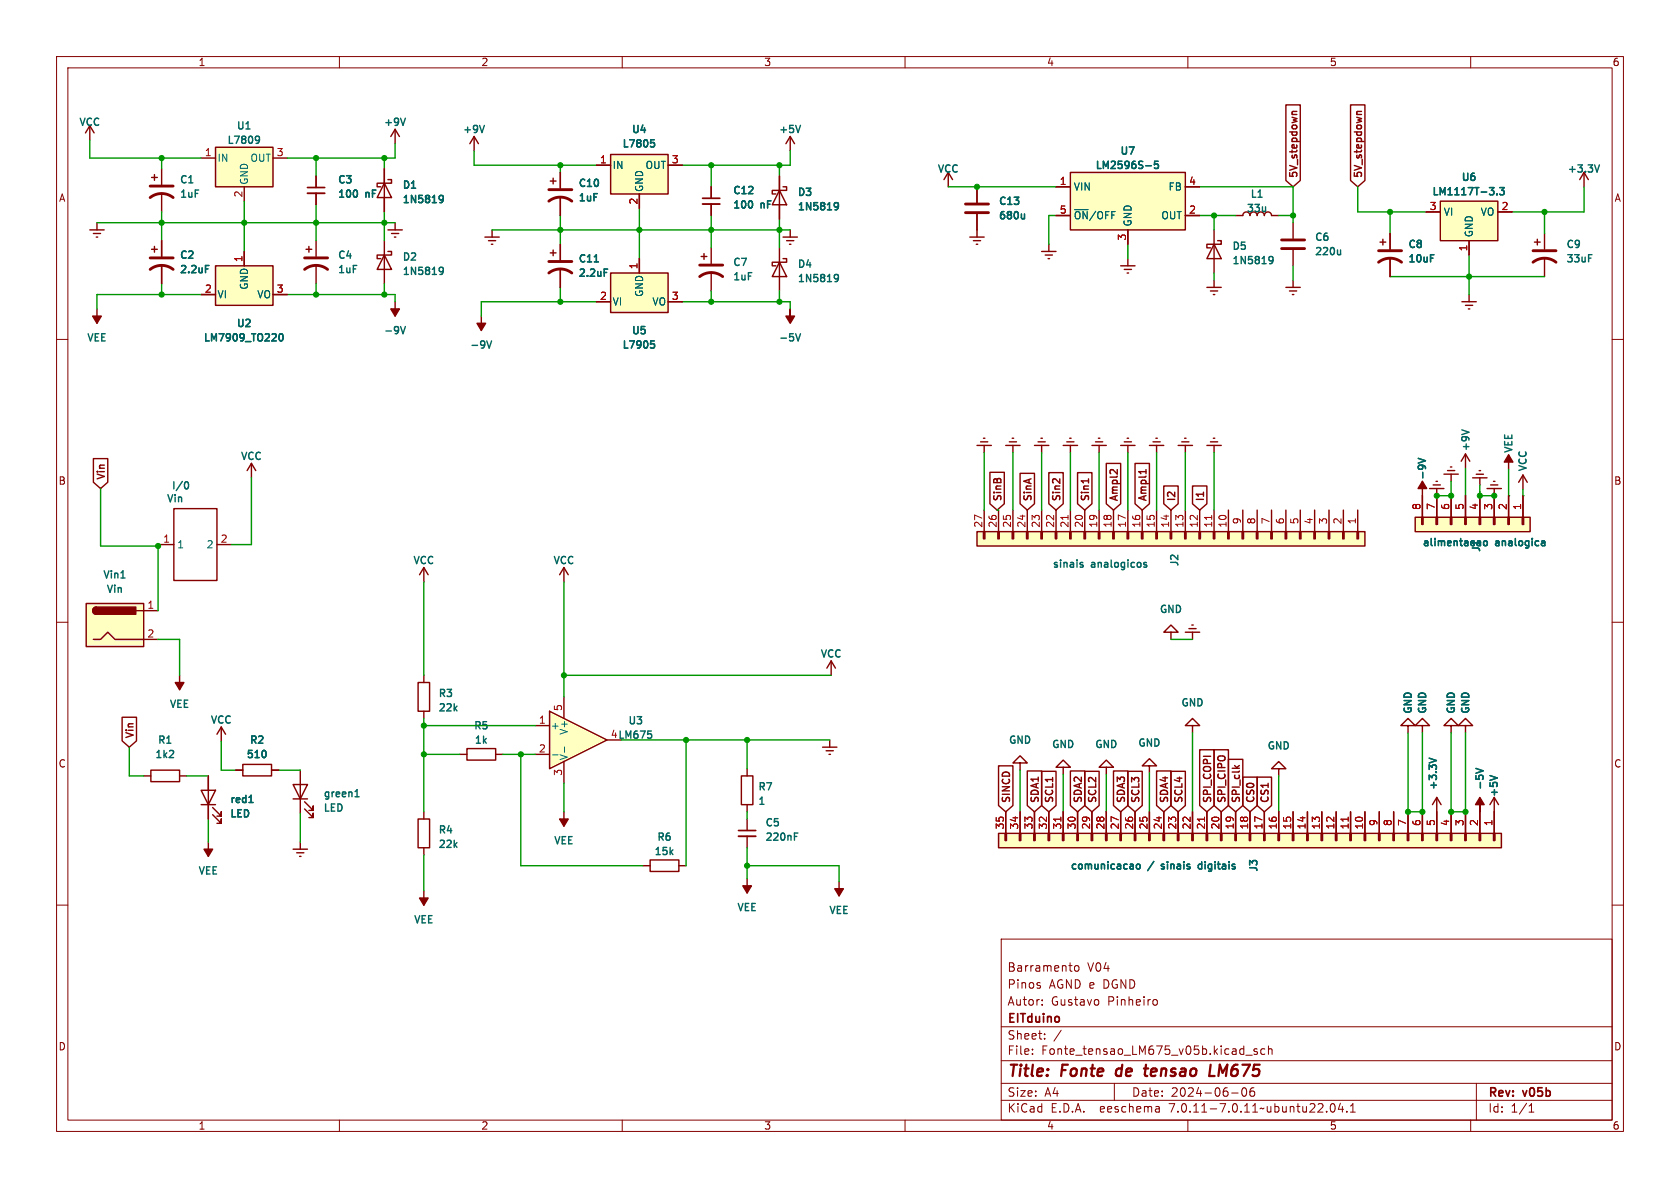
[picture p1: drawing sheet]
<svg xmlns="http://www.w3.org/2000/svg" width="297mm" height="210mm" viewBox="0 0 297 210" stroke-linecap="round" stroke-linejoin="round" font-family="sans-serif">
<g fill="none" stroke="#840000" stroke-width=".18">
<path d="M10 10h277v190h-277zM12 12h273v186h-273zM60 10v2M110 10v2M160 10v2M210 10v2M260 10v2M10 60h2M285 60h2M10 110h2M285 110h2M10 160h2"/>
<path d="M285 160h2M177 166h108v32h-108zM183.7 174.2l.3 .2-.3 .3M183.7 173.7l.2 .1M184.2 177.6v.1M184.2 176.8v.1M190 170.8l.2-.1 .5 .1v.6l-.1 .2-.4 .1-.2-.1zM194.2 176.8v.8M204.1 176.7l.4 .1 .1 .2-.1 .6-.4 .1M60 198v2M110 198v2M160 198v2"/>
<path d="M177 194.5h108M177 191.5h108M177 187.5h108M177 181.5h108M182.5 186.3v.1M182.5 185.5v.1M184.7 183.6v.1M184.7 182.8v.1M187.6 182.1l-1.3 2M197 191.5v3M204.9 195.7l.1 .9M205 196.5l-.2 .1"/>
<path d="M205 196h-.2M210 198v2M217.7 193.2h1.2M219.7 192.4l.2-.1a.81 .81 0 0 1 .6 .6 .81 .81 0 0 1-.3 .8l-.2 .1a.81 .81 0 0 1-.3-1.4zM220.2 186.5h1.2M221.7 192.3a.59 .59 0 0 0-.7 .6v.6l.1 .2 .4 .1 .2-.1 .1-.5-.1-.3h-.5l-.2 .3M222.2 185.5l-.3-.1-.2 .2v.2l.5 .2v.3h-.5M223.6 185.5l-.4-.1-.3 .3v.4l.1 .2h.6M224.2 185.5l.3-.1 .3 .1 .1 .9M224.2 184.9v1.5M234.5 196.5v.1M235.3 195.2l.2-.1a.81 .81 0 0 1 .6 .6 .81 .81 0 0 1-.3 .8l-.1 .1a.81 .81 0 0 1-.4-1.4z"/>
<path d="M237 195l-.4 1.1h.9M237.3 195.6v1M238.1 196.5v.1M238.7 196.6h.9M238.7 195.5l.5-.4v1.5M260 198v2M261 191.5v6.5M270.3 196.6h.9M270.3 195.5l.4-.4v1.5"/>
</g>
<path d="M197.4 189.1l-.1 .7 .3 .4M202.2 188.9h.8M202.5 190.1l.3 .1M202.6 188.2l-.2 1.7M213.8 190.2h.9M215.6 188.2l-.2 2" fill="none" stroke="#840000" stroke-width=".4"/>
<g fill="none" stroke="#840000" stroke-width=".25">
<path d="M15.9 22.2l-.8 1.3M15.9 22.2v2.6M15.9 22.2l.7 1.3M17.1 39.4v1.2M26.8 31.4h1M27.3 30.9v1M28.6 29.8v2.8M28.6 34.2v3.3M35.6 27.9h2.5M38.1 26h10.2v7h-10.2zM43.2 33v2.6M48.3 27.9h2.5"/>
<path d="M125.7 33v2.1M125.7 36.1v2M137.8 33.7l1.3 2.5h-2.6zM137.8 31.1v7.6M138.4 33h.7v.7h-2.6v.6h.7M139.7 24.1l-.8 1.3M139.7 24.1v2.6M139.7 24.1l.8 1.3M167.6 30.5l-.7 1.3M167.6 30.5v2.5M167.6 30.5l.8 1.3M172.7 33v2.8"/>
<path d="M172.7 37.8v4.1M186.7 38.1h2.5M186.7 33h2.5M189.2 30.5h20.3v10.1h-20.3zM209.5 38.1h2.6M209.5 33h2.6M218.4 38.1h1.3M223.5 38.1a.64 .64 0 0 1 .7-.6 .64 .64 0 0 1 .6 .6h1.3M228.6 39.4v2.8M252.1 37.5h2.5M254.6 35.6h10.2v6.9h-10.2zM264.8 37.5h2.5"/>
<path d="M280 30.5l-.7 1.3M280 30.5v2.5M280 30.5l.8 1.3M15.9 40.6h2.5M16.5 41.3h1.3M17 41.9h.3M17.1 54.6v2.6M26.8 44.1h1M27.3 43.6v1M28.6 42.5v2.8M28.6 46.9v3.3M35.6 52.1h2.5"/>
<path d="M38.1 47h10.2v7h-10.2zM43.2 44.5v2.5M48.3 52.1h2.5M85.1 55.9v2.5M85.7 41.9h2.6M86.4 42.5h1.2M86.9 43.2h.2M87 40.6v1.3M97.3 44.7h1M97.8 44.2v1M99.1 43.2v2.8M99.1 47.5v3.3"/>
<path d="M105.4 53.3h2.5M107.9 48.3h10.2v6.9h-10.2zM113 45.7v2.6M118.1 53.3h2.5M124 45.3h1M124.5 44.8v1M125.7 43.8v2.8M125.7 48.1v3.3M137.8 46.4l1.3 2.5h-2.6zM137.8 43.8v7.6M138.4 45.7h.7v.7h-2.6v.6h.7M138.4 41.9h2.6"/>
<path d="M139.1 42.5h1.2M139.6 43.2h.2M139.7 40.6v1.3M171.4 41.9h2.6M172.1 42.5h1.3M172.6 43.2h.2M184.1 44.5h2.6M184.8 45.1h1.3M185.3 45.7h.2M185.4 43.2v1.3M198.1 47h2.6M198.8 47.6h1.2"/>
<path d="M199.3 48.3h.2M199.4 40.6v2.6M199.4 45.7v1.3M213.4 50.8h2.5M214 51.4h1.3M214.5 52.1h.3M214.6 43.2l1.3 2.5h-2.5zM214.6 40.6v7.7M214.6 49.5v1.3M215.3 42.5h.6v.7h-2.5v.6h.6M227.3 50.8h2.6M228 51.4h1.2"/>
<path d="M228.5 52.1h.2M228.6 44.2v2.8M228.6 49.5v1.3M244 42.8h1M244.5 42.3v1M245.7 41.3v2.8M245.7 45.6v3.3M259.7 42.5v2.6M271.3 42.8h1M271.8 42.3v1M273 41.3v2.8M273 45.6v3.3"/>
<path d="M172.7 78.7h2.6M173.4 78.1h1.2M173.9 77.5h.2M174 78.7v1.3M177.8 78.7h2.5M178.4 78.1h1.3M178.9 77.5h.3M179.1 78.7v1.3M182.9 78.7h2.5M183.5 78.1h1.3M184 77.5h.3M184.1 78.7v1.3"/>
<path d="M188 78.7h2.5M188.6 78.1h1.3M189.1 77.5h.3M189.2 78.7v1.3M193 78.7h2.6M193.7 78.1h1.2M194.2 77.5h.2M194.3 78.7v1.3M198.1 78.7h2.6M198.8 78.1h1.2M199.3 77.5h.2M199.4 78.7v1.3"/>
<path d="M172.7 94h68.6v2.5h-68.6zM173.9 94h.2v1.3h-.2zM174 90.2v3.8M176.4 94h.3v1.3h-.3zM176.5 90.2v3.8M178.9 94h.3v1.3h-.3zM179.1 90.2v3.8M181.5 94h.2v1.3h-.2zM181.6 90.2v3.8M184 94h.3v1.3h-.3zM184.1 90.2v3.8M186.6 94h.2v1.3h-.2z"/>
<path d="M186.7 90.2v3.8M189.1 94h.3v1.3h-.3zM189.2 90.2v3.8M191.6 94h.3v1.3h-.3zM191.8 90.2v3.8M194.2 94h.2v1.3h-.2zM194.3 90.2v3.8M196.7 94h.3v1.3h-.3zM196.8 90.2v3.8M199.3 94h.2v1.3h-.2zM199.4 90.2v3.8M201.8 94h.3v1.3h-.3z"/>
<path d="M201.9 90.2v3.8M204.3 94h.3v1.3h-.3zM204.5 90.2v3.8M206.9 94h.2v1.3h-.2zM207 90.2v3.8M209.4 94h.3v1.3h-.3zM209.5 90.2v3.8M212 94h.2v1.3h-.2zM212.1 90.2v3.8M214.5 94h.3v1.3h-.3zM214.6 90.2v3.8M217 94h.3v1.3h-.3z"/>
<path d="M217.2 90.2v3.8M219.6 94h.2v1.3h-.2zM219.7 90.2v3.8M222.1 94h.3v1.3h-.3zM222.2 90.2v3.8M224.7 94h.2v1.3h-.2zM224.8 90.2v3.8M227.2 94h.3v1.3h-.3zM227.3 90.2v3.8M229.7 94h.3v1.3h-.3zM229.9 90.2v3.8M232.3 94h.2v1.3h-.2z"/>
<path d="M232.4 90.2v3.8M234.8 94h.3v1.3h-.3zM234.9 90.2v3.8M237.4 94h.2v1.3h-.2zM237.5 90.2v3.8M239.9 94h.3v1.3h-.3zM240 90.2v3.8M250.2 91.4h20.3v2.6h-20.3zM251.3 91.4h.3v1.3h-.3zM251.5 85.1v6.3M252.7 86.4h2.6M253.4 85.7h1.2"/>
<path d="M253.9 91.4h.2v1.3h-.2zM253.9 85.1h.2M254 86.4v5M255.3 83.8h2.5M255.9 83.2h1.3M256.4 91.4h.3v1.3h-.3zM256.4 82.6h.3M256.5 83.8v1.3M256.5 87.6v3.8M259 91.4h.2v1.3h-.2zM259.1 80.3v2.5M259.1 87.6v3.8"/>
<path d="M259.1 80.3l-.8 1.2M259.1 80.3l.7 1.2M260.3 84.5h2.6M261 83.8h1.3M261.5 83.2h.2M261.5 91.4h.2v1.3h-.2zM261.6 84.5v1.2M261.6 87.6v3.8M262.9 86.4h2.5M263.5 85.7h1.3M264 91.4h.3v1.3h-.3zM264 85.1h.3"/>
<path d="M264.2 86.4v5M266.6 91.4h.2v1.3h-.2zM266.7 80.4v2.5M266.7 87.6v3.8M269.1 91.4h.3v1.3h-.3zM269.2 84l-.7 1.3M269.2 84v2.5M269.2 87.6v3.8M269.2 84l.8 1.3M74.9 100.3v2.6M74.9 119.4v1.3M74.9 100.3l-.7 1.3"/>
<path d="M74.9 100.3l.8 1.3M99.7 100.3l-.8 1.3M99.7 100.3v2.6M99.7 100.3l.8 1.3M146.9 116.8l-.7 1.3M146.9 116.8v2.6M146.9 116.8l.8 1.3M207 111.8h1.3l-1.3-1.3-1.3 1.3h1.3v1.2M209.5 111.8h2.6M210.2 111.1h1.3M210.7 110.5h.2M210.8 111.8v1.2"/>
<path d="M73.9 120.7h2v5h-2zM74.9 125.7v1.3M81.3 133.4h1.2M82.5 132.3h5.1v2.1h-5.1zM87.6 133.4h1.3M131.1 137.2h2v5h-2zM132.1 135.9v1.3M145.4 132.1h2.6M146 132.7h1.3M146.6 133.4h.2M146.7 130.8v1.3M73.9 144.8h2v5.1h-2z"/>
<path d="M74.9 143.5v1.3M74.9 149.9v1.2M74.9 157.5v2.5M113.7 153h1.2M114.9 152h5.1v2.1h-5.1zM120 153h1.3M132.1 142.2v1.3M132.1 144.8v2M132.1 147.8v2.1M132.1 155.3v2.6M148.3 155.8v2.6"/>
</g>
<g fill="#840000" stroke="#840000" stroke-width=".25">
<path d="M74.2 158.8h1.5l-.8 1.2z"/>
<path d="M147.6 157.1h1.5l-.8 1.3z"/>
<path d="M131.3 156.6h1.5l-.7 1.3z"/>
<path d="M139.7 54.6v1.3h.8l-.8 1.3-.8-1.3h.8z"/>
<path d="M84.3 57.2h1.6l-.8 1.2z"/>
<path d="M251.5 85.1l.7 1.3h-1.5z"/>
<path d="M266.7 80.4l.8 1.3h-1.6z"/>
<path d="M16.4 55.9h1.5l-.8 1.3z"/>
</g>
<g fill="#ffffc2" stroke="#ffffc2" stroke-width=".18">
<path d="M172.7 94h68.6v2.5h-68.6z"/>
<path d="M107.9 48.3h10.2v6.9h-10.2z"/>
<path d="M189.2 30.5h20.3v10.1h-20.3z"/>
<path d="M250.2 91.4h20.3v2.6h-20.3z"/>
<path d="M38.1 47h10.2v7h-10.2z"/>
<path d="M38.1 26h10.2v7h-10.2z"/>
<path d="M254.6 35.6h10.2v6.9h-10.2z"/>
</g>
<path d="M188.8 91.1v.7M214.2 91.1v.7" fill="none" stroke="#a90000" stroke-width=".18"/>
<g fill="none" stroke="#006464" stroke-width=".25">
<path d="M43.5 22.8h.7M45.4 24.1l.4 .1a.84 .84 0 0 1-.3 1.1h-.2M45.9 24.6l-.3 .3h-.2M132.9 35.6l.1 .4-.1 .7M141.5 22.2l-.4 1.2M147.6 35.9l.1-.1 .5 .1a.84 .84 0 0 1-.3 1.2h-.3M148.2 36.4l-.2 .2-.4-.1M181.1 37.8v.9M181.1 38.6l-.3 .1M202.6 29.3h.9M204.7 28.5h-.6v.6l.2-.1 .4 .1 .1 .1-.1 .5-.1 .1-.5-.1M222.4 34.9h.7"/>
<path d="M223.7 36.6v.8M223.7 37.3l-.1 .1M264.6 34.3v.1M265.1 33.2h.8l-.4 .4 .4 .2v.5l-.2 .1-.6-.1M281.9 29.1l.4 1.3 .5-1.3M36.3 47.5h.5M36.3 46.9h.6M49.5 59.1l.1-.1a.68 .68 0 0 1 .5 .6 .68 .68 0 0 1-.5 .7 .84 .84 0 0 1-.1-1.2zM105.1 46.3h.7M106.8 48.2h.4M106.8 47.6h.6M140.7 59l.4 1.3 .4-1.3"/>
<path d="M147.6 48.6l.1-.1 .5 .1a.84 .84 0 0 1-.3 1.2h-.3M148.2 49.1l-.2 .2-.4-.1M224.4 45.5l.2-.2 .4 .2a.84 .84 0 0 1-.3 1.1h-.3M225.1 45.9l-.3 .2-.4-.1M237 44.2v.8M237 44.9l-.4 .1M252.9 45h.6M280.8 45h.6M86.1 60.3l.4 1.2 .4-1.2M115.1 60.3h.6M115.2 60.7h.3l.2 .3v.4l-.5 .1M258.4 76l1.3 .4"/>
<path d="M190.9 99.7l.6 .3-.2 .3-.4-.1M191.4 99.5l-.3-.1-.2 .2M202.7 99.5l-.3-.1-.2 .2 .1 .2 .4 .1v.3h-.5M250.7 81l1.3 .4-1.3 .5M261.3 95.6h.2M261.5 95.6l.2 .1M261.6 95.6v.7M262.4 95.7l.3-.1 .2 .3v.4l-.4 .2M272.5 96.3l.2 .2 .4-.1M272.6 95.7h.4l.1 .8M273.1 95.9l-.4 .1-.2 .2M140.4 147.9h.5"/>
<path d="M140.4 147.3h.7"/>
</g>
<path d="M124.2 36.1h3.1M130.6 147.8h3" fill="none" stroke="#840000" stroke-width=".33"/>
<path d="M124.2 35.1h3.1M130.6 146.8h3" fill="none" stroke="#840000" stroke-width=".3"/>
<g fill="none" stroke="#840000" stroke-width=".51">
<path d="M26.5 34.9a3.3 3.3 0 0 1 4.1 0M26.5 32.9h4.1M170.7 37.6h4.1M170.7 36.1h4.1M26.5 47.6a3.3 3.3 0 0 1 4.1 0M26.5 45.6h4.1M97 48.3a3.3 3.3 0 0 1 4.1 0M97 46.2h4.1M123.7 48.9a3.3 3.3 0 0 1 4.1 0M123.7 46.9h4.1M226.6 43.9h4M226.6 42.4h4"/>
<path d="M243.7 46.4a3.3 3.3 0 0 1 4.1 0M243.7 44.3h4.1M271 46.4a3.3 3.3 0 0 1 4.1 0M271 44.3h4.1"/>
</g>
<path d="M97.2 125.7l10.1 5.1-10.1 5.1z" fill="#ffffc2"/>
<g fill="none" stroke="#840000" stroke-width=".25">
<path d="M227.3 18.5h2.6v13.4l-1.3 1.1-1.3-1.1zM229.3 19.7l-.8 .1-.1 .3 .1 .1M238.8 18.5h2.5v13.4l-1.3 1.1-1.2-1.1zM240.7 19.7l-.8 .1-.1 .3 .2 .1M55.9 31.1v2M55.9 34.2v2M67.9 32.4l1.3 2.5h-2.5zM67.9 29.8v7.7M68.6 31.8h.6v.6h-2.5v.6h.6M69.8 22.9v2.5M69.8 39.4v1.2M69.8 22.9l-.7 1.2"/>
<path d="M69.8 22.9l.8 1.2M83.8 24.1l-.7 1.3M83.8 24.1v2.6M83.8 24.1l.8 1.3M97.3 32h1M97.8 31.5v1M99.1 30.5v2.8M99.1 34.8v3.3M105.4 29.2h2.5M107.9 27.3h10.2v7h-10.2zM113 34.3v2.5M118.1 29.2h2.5"/>
<path d="M125.7 33v2.1M125.7 36.1v2M137.8 31.1v2.6M137.8 36.2v2.5M172.7 33v2.8M172.7 37.8v2.8M186.7 33h2.5M186.7 38.1h2.5M209.5 33h2.6M209.5 38.1h2.6M228.4 20.2h.9M239.8 20.2h.9"/>
<path d="M252.1 37.5h2.5M264.8 37.5h2.5M28.6 42.5v2.8M28.6 46.9v3.3M35.6 52.1h2.5M43.2 44.5v2.5M48.3 52.1h2.5M54.1 44.1h1M54.6 43.6v1M55.9 42.5v2.8M55.9 46.9v3.3M67.9 45.1l1.3 2.5h-2.5z"/>
<path d="M67.9 42.5v7.7M68.6 44.5h.6v.6h-2.5v.6h.6M68.6 40.6h2.5M69.2 41.3h1.3M69.7 41.9h.3M69.8 53.3v2.6M99.1 43.2v2.8M99.1 47.5v3.3M105.4 53.3h2.5M113 45.7v2.6M118.1 53.3h2.5M199.4 40.6v2.6"/>
<path d="M245.7 41.3v2.8M245.7 45.6v3.3M258.4 53.3h2.6M259.1 54h1.2M259.6 54.6h.2M259.7 42.5v2.6M259.7 52.1v1.2M203.2 78.7h2.5M203.8 78.1h1.3M204.3 77.5h.3M204.5 78.7v1.3M208.3 78.7h2.5"/>
<path d="M208.9 78.1h1.3M209.4 77.5h.3M209.5 78.7v1.3M213.4 78.7h2.5M214 78.1h1.3M214.5 77.5h.3M214.6 78.7v1.3M16.5 81.1h2.6v4.1l-1.3 1.2-1.3-1.2zM28.2 96.3h2.5M30.7 89.9h7.7v12.7h-7.7zM38.4 96.3h2.5M44.4 81.9l-.7 1.3"/>
<path d="M44.4 81.9v2.6M44.4 81.9l.8 1.3M175 83.5h2.5v5.6l-1.2 1.1-1.3-1.1zM180.3 83.7h2.6v5.4l-1.3 1.1-1.3-1.1zM185.4 83.6h2.6v5.5l-1.3 1.1-1.3-1.1zM186.2 84.7h.4M187.4 84.6v.8M190.5 83.6h2.5v5.5l-1.2 1.1-1.3-1.1zM192.4 84.6v.8M195.6 81.9h2.5v7.2l-1.3 1.1-1.2-1.1zM197.5 83v.8l-.7-.7-.3-.1-.3 .3M200.7 81.9h2.5v7.2l-1.3 1.1-1.2-1.1z"/>
<path d="M202.6 83v.7M202.6 83.4h-1.3l.2 .1M205.7 85.9h2.6v3.2l-1.3 1.1-1.3-1.1zM210.8 85.9h2.6v3.2l-1.3 1.1-1.3-1.1zM251.5 87.6v3.8M254 87.6v3.8M256.5 87.6v3.8M259.1 87.6v3.8M261.6 87.6v3.8M264.2 87.6v3.8M266.7 87.6v3.8M269.2 87.6v3.8"/>
<path d="M15.2 106.7h10.2v7.6h-10.2zM16.5 113h1.3l1.2-1.2 1.3 1.2h7.6M17 107.3a.64 .64 0 0 0-.6 .7 .64 .64 0 0 0 .6 .6M24.1 108h3.8M31.7 119.4v2.5M21.6 126.8h2.5v4.2l-1.2 1.1-1.3-1.1zM25.4 137.2h1.3M26.7 136.1h5v2.1h-5zM31.7 137.2h1.3M35.6 139.7h2.5l-1.3 2.5zM36.8 137.2v7.6M39.1 128.5l-.7 1.3"/>
<path d="M39.1 128.5v2.6M39.1 128.5l.8 1.3M41.7 136.1h1.2M42.9 135.1h5.1v2.1h-5.1zM48 136.1h1.3M51.8 138.7h2.6l-1.3 2.5zM53.1 136.1v7.7M94.6 128.3h2.6M94.6 133.4h2.6M97.2 125.7l10.1 5.1-10.1 5.1zM99.7 123.2v3.8M99.7 134.6v3.8"/>
<path d="M176.5 135.4h2.6v7l-1.3 1.1-1.3-1.1zM180.3 134.9h1.3l-1.3-1.3-1.2 1.3h1.2v1.2M181.6 136.3h2.6v6.1l-1.3 1.1-1.3-1.1zM184.1 136.3h2.6v6.1l-1.3 1.1-1.3-1.1zM188 135.6h1.2l-1.2-1.2-1.3 1.2h1.3v1.3M189.2 136.3h2.6v6.1l-1.3 1.1-1.3-1.1zM191.8 136.3h2.5v6.1l-1.3 1.1-1.2-1.1zM195.6 135.6h1.2l-1.2-1.2-1.3 1.2h1.3v1.3M196.8 136.3h2.6v6.1l-1.3 1.1-1.3-1.1zM199.4 136.3h2.5v6.1l-1.2 1.1-1.3-1.1zM203.2 135.4h1.3l-1.3-1.3-1.3 1.3h1.3v1.3M204.5 136.3h2.5v6.1l-1.3 1.1-1.2-1.1z"/>
<path d="M207 136.3h2.6v6.1l-1.3 1.1-1.3-1.1zM210.8 128.3h1.3l-1.3-1.3-1.3 1.3h1.3v1.2M212.1 132.5h2.5v9.9l-1.2 1.1-1.3-1.1zM214.6 132.5h2.6v9.9l-1.3 1.1-1.3-1.1zM217.2 134.2h2.5v8.2l-1.3 1.1-1.2-1.1zM218.3 135.3l.4 .5M219.1 135.3l-.5 .4M219.7 137.4h2.6v5l-1.3 1.1-1.3-1.1zM222.2 137.4h2.6v5l-1.3 1.1-1.3-1.1zM226.1 135.9h1.2l-1.2-1.3-1.3 1.3h1.3v1.3M248.9 128.3h1.3l-1.3-1.3-1.3 1.3h1.3v1.2M251.5 128.3h1.2l-1.2-1.3-1.3 1.3h1.3v1.2"/>
<path d="M256.5 128.3h1.3l-1.3-1.3-1.2 1.3h1.2v1.2M259.1 128.3h1.2l-1.2-1.3-1.3 1.3h1.3v1.2M35.6 142.2h2.5M36.8 148.8v2.6M37.6 144l1.5 1.5v-.7v.7h-.7M37.6 142.7l1.5 1.6v-.8v.8h-.7M51.8 141.2h2.6M51.8 150.1h2.6M52.5 150.7h1.2M53 151.4h.2M53.1 148.8v1.3M53.8 143l1.6 1.5v-.7v.7h-.8"/>
<path d="M53.8 141.7l1.6 1.6v-.8v.8h-.8M99.7 143.5v2.6M176.5 147.3h88.9v2.6h-88.9zM177.7 147.3h.2v1.3h-.2zM177.8 143.5v3.8M180.2 147.3h.3v1.3h-.3zM180.3 143.5v3.8M182.8 147.3h.2v1.3h-.2zM182.9 143.5v3.8M185.3 147.3h.2v1.3h-.2zM185.4 143.5v3.8M187.8 147.3h.3v1.3h-.3z"/>
<path d="M188 143.5v3.8M190.4 147.3h.2v1.3h-.2zM190.5 143.5v3.8M192.9 147.3h.3v1.3h-.3zM193 143.5v3.8M195.5 147.3h.2v1.3h-.2zM195.6 143.5v3.8M198 147.3h.2v1.3h-.2zM198.1 143.5v3.8M200.5 147.3h.3v1.3h-.3zM200.7 143.5v3.8M203.1 147.3h.2v1.3h-.2z"/>
<path d="M203.2 143.5v3.8M205.6 147.3h.3v1.3h-.3zM205.7 143.5v3.8M208.2 147.3h.2v1.3h-.2zM208.3 143.5v3.8M210.7 147.3h.2v1.3h-.2zM210.8 143.5v3.8M213.2 147.3h.3v1.3h-.3zM213.4 143.5v3.8M215.8 147.3h.2v1.3h-.2zM215.9 143.5v3.8M218.3 147.3h.3v1.3h-.3z"/>
<path d="M218.4 143.5v3.8M220.9 147.3h.2v1.3h-.2zM221 143.5v3.8M223.4 147.3h.2v1.3h-.2zM223.5 143.5v3.8M225.9 147.3h.3v1.3h-.3zM226.1 143.5v3.8M228.5 147.3h.2v1.3h-.2zM228.6 143.5v3.8M231 147.3h.3v1.3h-.3zM231.1 143.5v3.8M233.6 147.3h.2v1.3h-.2z"/>
<path d="M233.7 143.5v3.8M236.1 147.3h.2v1.3h-.2zM236.2 143.5v3.8M238.6 147.3h.3v1.3h-.3zM238.8 143.5v3.8M241.2 147.3h.2v1.3h-.2zM241.3 143.5v3.8M243.7 147.3h.3v1.3h-.3zM243.8 143.5v3.8M246.3 147.3h.2v1.3h-.2zM246.4 143.5v3.8M248.8 147.3h.2v1.3h-.2z"/>
<path d="M248.9 143.5v3.8M251.3 147.3h.3v1.3h-.3zM251.5 143.5v3.8M253.9 147.3h.2v1.3h-.2zM254 141l-.8 1.2M254 141v6.3M254 141l.8 1.2M256.4 147.3h.3v1.3h-.3zM256.5 143.5v3.8M259 147.3h.2v1.3h-.2zM259.1 143.5v3.8M261.5 147.3h.2v1.3h-.2z"/>
<path d="M261.6 143.5v3.8M264 147.3h.3v1.3h-.3zM264.2 141v6.3M264.2 141l-.8 1.2M264.2 141l.7 1.2"/>
</g>
<path d="M97.7 133.4h1M99.8 132v1" fill="none" stroke="#006464" stroke-width=".18"/>
<g fill="none" stroke="#006464" stroke-width=".25">
<path d="M63 33.7l.2 .4-.2 .7M71.7 20.9l-.5 1.3M77.7 34.7l.2-.2 .4 .2a.84 .84 0 0 1-.3 1.1h-.2M78.4 35.1l-.3 .2-.4-.1M85.6 22.2l-.4 1.2M115.1 24.7h.6M115.2 25.2h.3l.2 .2v.5l-.5 .1M132.9 35.6l.1 .4-.1 .7M147.6 35.9l.1-.1 .5 .1a.84 .84 0 0 1-.3 1.2h-.3M148.2 36.4l-.2 .2-.4-.1M181.1 37.8v.9M181.1 38.6l-.3 .1"/>
<path d="M202.6 29.3h.9M204.7 28.5h-.6v.6l.2-.1 .4 .1 .1 .1-.1 .5-.1 .1-.5-.1M264.6 34.3v.1M265.1 33.2h.8l-.4 .4 .4 .2v.5l-.2 .1-.6-.1M36.3 47.5h.5M36.3 46.9h.6M49.5 59.1l.1-.1a.68 .68 0 0 1 .5 .6 .68 .68 0 0 1-.5 .7 .84 .84 0 0 1-.1-1.2zM70.8 57.7l.4 1.3 .5-1.3M77.7 47.4l.2-.2 .4 .2a.84 .84 0 0 1-.3 1.1h-.2M78.4 47.8l-.3 .2-.4-.1M105.1 46.3h.7M106.8 48.2h.4"/>
<path d="M106.8 47.6h.6M252.9 45h.6M115.1 60.3h.6M115.2 60.7h.3l.2 .3v.4l-.5 .1M32.7 85.4l.2-.2a.68 .68 0 0 1 .5 .6 .68 .68 0 0 1-.5 .6l-.2-.2M250.7 81l1.3 .4-1.3 .5M261.3 95.6h.2M261.5 95.6l.2 .1M261.6 95.6v.7M262.4 95.7l.3-.1 .2 .3v.4l-.4 .2M272.5 96.3l.2 .2 .4-.1M272.6 95.7h.4l.1 .8"/>
<path d="M273.1 95.9l-.4 .1-.2 .2M21.4 102.2h.7M30.6 132.7l.1 .2-.1 .3-.7 .7h.8M46.9 132.7l.1 .4-.1 .8M62.8 139.9l.3-.3v1.2M114.5 129.2h.6M115 129.7l.2 .3v.3l-.2 .2M252.7 134l1.2 .4-1.2 .5M260.9 135.8l1.3 .5-1.3 .4M263.4 137.1l1.3 .4M44 141.9h.7M44.3 140.8l.1-.2v1.3"/>
<path d="M62.8 140.8h.7M199.9 152.8h.3l.1 .1v.7M200.3 153.5l-.4 .1M200.3 153.1h-.4M201 152.8h.3l.3 .2v.4l-.3 .2-.3-.1-.1-.1zM212.3 152.8h-.3l-.2 .2 .1 .5 .4 .1"/>
</g>
<g fill="#840000" stroke="#840000" stroke-width=".25">
<path d="M98.9 144.8h1.6l-.8 1.3z"/>
<path d="M36.1 150.1h1.5l-.8 1.3z"/>
<path d="M16.6 107.5l.4-.2v1.3a.63 .63 0 0 1-.6-.4 .63 .63 0 0 1 .2-.7z"/>
<path d="M17 107.3h7v1.3h-7z"/>
<path d="M31 120.7h1.5l-.8 1.2z"/>
<path d="M69.1 54.6h1.5l-.8 1.3z"/>
<path d="M261.6 141l.8 1.2h-.8v1.3v-1.3h-.7z"/>
</g>
<path d="M97 35.6a3.3 3.3 0 0 1 4.1 0M97 33.5h4.1M53.8 47.6a3.3 3.3 0 0 1 4.1 0M53.8 45.6h4.1" fill="none" stroke="#840000" stroke-width=".51"/>
<path d="M54.4 34.2h3" fill="none" stroke="#840000" stroke-width=".33"/>
<path d="M54.4 33.1h3" fill="none" stroke="#840000" stroke-width=".3"/>
<g fill="#ffffc2" stroke="#ffffc2" stroke-width=".18">
<path d="M176.5 147.3h88.9v2.6h-88.9z"/>
<path d="M15.2 106.7h10.2v7.6h-10.2z"/>
<path d="M107.9 27.3h10.2v7h-10.2z"/>
</g>
<path d="M187.5 144.4v.8M212.9 144.4v.8M238.3 144.4v.8" fill="none" stroke="#a90000" stroke-width=".18"/>
<g fill="none" stroke="#009600" stroke-width=".25">
<path d="M15.9 24.8v3.1h19.7M17.1 39.4h52.7M28.6 27.9v1.9M28.6 37.5v5M43.2 35.6v8.9M55.9 27.9v3.2M55.9 36.2v6.3M67.9 27.9v1.9M67.9 37.5v5M69.8 25.4v2.5h-19M83.8 26.7v2.5h21.6M99.1 29.2v1.3"/>
<path d="M99.1 38.1v5.1M113 36.8v8.9M125.7 29.2v3.8M125.7 38.1v5.7M137.8 29.2v1.9M137.8 38.7v5.1M139.7 26.7v2.5h-19.1M167.6 33h19.1M186.7 38.1h-1.3v5.1M212.1 33h16.5v6.4M212.1 38.1h6.3M214.6 38.1v2.5"/>
<path d="M226.1 38.1h2.5M240 33v4.5h12.1M245.7 37.5v3.8M273 37.5v3.8M280 33v4.5h-12.7M28.6 50.2v1.9M35.6 52.1h-18.5v2.5M50.8 52.1h19v1.2M55.9 50.2v1.9M67.9 50.2v1.9M87 40.6h52.7M99.1 50.8v2.5"/>
<path d="M105.4 53.3h-20.3v2.6M120.6 53.3h19.1v1.3M125.7 51.4v1.9M137.8 51.4v1.9M199.4 43.2v2.5M214.6 48.3v1.2M228.6 47v2.5M245.7 48.9h27.3M259.7 45.1v7M17.8 86.4v10.1h10.1M28.2 96.3h-.3v11.7M44.4 84.5v11.8h-3.5"/>
<path d="M174 80v10.2M176.3 90.2h.2M179.1 80v10.2M184.1 80v10.2M189.2 80v10.2M194.3 80v10.2M199.4 80v10.2M204.5 80v10.2M209.5 80v10.2M214.6 80v10.2M256.5 85.1v2.5h-2.5M259.1 82.8v4.8"/>
<path d="M261.6 85.7v1.9h2.6M261.6 87h.1M266.7 87.6h.1M266.7 82.9v4.7M269.2 87.6h.1M269.2 86.5v1.1M27.9 113h3.8v6.4M74.9 102.9v16.5M99.7 102.9v20.3M99.7 119.4h47.2M207 113h3.8M22.9 132.1v5.1h2.5"/>
<path d="M33 137.2h3.8M39.1 131.1v5h2.6M49.3 136.1h3.8M74.9 127v16.5M74.9 128.3h19.7M74.9 133.4h6.4M88.9 133.4h5.7M92.1 133.4v19.6h21.6M99.7 138.4v5.1M109.9 130.8h36.8M121.3 130.8v22.2M132.1 130.8v5.1"/>
<path d="M180.3 136.1v7.4M188 136.9v6.6M195.6 136.9v6.6M203.2 136.7v6.8M210.8 129.5v14M226.1 137.2v6.3M248.9 129.5v14h2.6v-14M256.5 129.5v14h2.6v-14M36.8 144.8v4M53.1 143.8v5M74.9 151.1v6.4M132.1 153h16.2v2.8"/>
<path d="M132.1 143.5v1.3M132.1 149.9v5.4"/>
</g>
<g fill="#009600" stroke="#009600" stroke-width=".18">
<circle cx="27.9" cy="96.5" r=".46"/>
<circle cx="67.9" cy="27.9" r=".46"/>
<circle cx="55.9" cy="52.1" r=".46"/>
<circle cx="55.9" cy="27.9" r=".46"/>
<circle cx="67.9" cy="39.4" r=".46"/>
<circle cx="67.9" cy="52.1" r=".46"/>
<circle cx="99.1" cy="29.2" r=".46"/>
<circle cx="99.1" cy="40.6" r=".46"/>
<circle cx="125.7" cy="29.2" r=".46"/>
<circle cx="113" cy="40.6" r=".46"/>
<circle cx="125.7" cy="53.3" r=".46"/>
<circle cx="99.1" cy="53.3" r=".46"/>
<circle cx="125.7" cy="40.6" r=".46"/>
<circle cx="137.8" cy="29.2" r=".46"/>
<circle cx="74.9" cy="133.4" r=".46"/>
<circle cx="132.1" cy="153" r=".46"/>
<circle cx="74.9" cy="128.3" r=".46"/>
<circle cx="99.7" cy="119.4" r=".46"/>
<circle cx="132.1" cy="130.8" r=".46"/>
<circle cx="121.3" cy="130.8" r=".46"/>
<circle cx="92.1" cy="133.4" r=".46"/>
<circle cx="43.2" cy="39.4" r=".46"/>
<circle cx="55.9" cy="39.4" r=".46"/>
<circle cx="28.6" cy="39.4" r=".46"/>
<circle cx="28.6" cy="52.1" r=".46"/>
<circle cx="28.6" cy="27.9" r=".46"/>
<circle cx="137.8" cy="40.6" r=".46"/>
<circle cx="137.8" cy="53.3" r=".46"/>
<circle cx="172.7" cy="33" r=".46"/>
<circle cx="254" cy="87.6" r=".46"/>
<circle cx="261.6" cy="87.6" r=".46"/>
<circle cx="264.2" cy="87.6" r=".46"/>
<circle cx="256.5" cy="87.6" r=".46"/>
<circle cx="273" cy="37.5" r=".46"/>
<circle cx="259.7" cy="48.9" r=".46"/>
<circle cx="214.6" cy="38.1" r=".46"/>
<circle cx="245.7" cy="37.5" r=".46"/>
<circle cx="228.6" cy="38.1" r=".46"/>
<circle cx="248.9" cy="143.5" r=".46"/>
<circle cx="256.5" cy="143.5" r=".46"/>
<circle cx="259.1" cy="143.5" r=".46"/>
<circle cx="251.5" cy="143.5" r=".46"/>
</g>
<g font-size="2.8" fill="#840000">
<text x="178" y="190.9">Title:</text>
<text x="187.7" y="190.9">Fonte</text>
<text x="198.2" y="190.9">de</text>
<text x="204" y="190.9">tensao</text>
<text x="216.2" y="190.9">LM675</text>
</g>
<g font-size="2.1" fill="#840000">
<text x="178" y="172">Barramento</text>
<text x="192.2" y="172">V04</text>
<text x="178" y="178">Autor:</text>
<text x="178" y="175">Pinos</text>
<text x="185.4" y="175">AGND e DGND</text>
<text x="185.8" y="178">Gustavo</text>
<text x="195.9" y="178">Pinheiro</text>
<text x="178" y="184">Sheet:</text>
<text x="178" y="181.2">EITduino</text>
<text x="178" y="186.7">File:</text>
<text x="184.1" y="186.7">Fonte_tensao_LM675_v05b.kicad_sch</text>
<text x="178" y="196.9">KiCad</text>
<text x="178" y="194.1">Size:</text>
<text x="184.7" y="194.1">A4</text>
<text x="185.7" y="196.9">E.D.A.</text>
<text x="194.6" y="196.9">eeschema</text>
<text x="200" y="194.1">Date:</text>
<text x="207" y="196.9">7.0.11-7.0.11~ubuntu22.04.1</text>
<text x="207" y="194.1">2024-06-06</text>
<text x="263" y="194.3">Rev:</text>
<text x="263" y="196.9">Id:</text>
<text x="267.1" y="196.9">1/1</text>
<text x="269.4" y="194.3">v05b</text>
</g>
<g font-size="1.8" fill="#840000">
<text x="35" y="11.9">1</text>
<text x="85" y="11.9">2</text>
<text x="135" y="11.9">3</text>
<text x="185" y="11.9">4</text>
<text x="235" y="11.9">5</text>
<text x="285" y="11.9">6</text>
<text x="10.3" y="35.9">A</text>
<text x="229.7" y="31.6" transform="rotate(-90 229.7 31.6)">5V_stepdown</text>
<text x="241.1" y="31.6" transform="rotate(-90 241.1 31.6)">5V_stepdown</text>
<text x="285.3" y="35.9">A</text>
<text x="10.3" y="85.9">B</text>
<text x="18.9" y="84.9" transform="rotate(-90 18.9 84.9)">Vin</text>
<text x="177.4" y="88.7" transform="rotate(-90 177.4 88.7)">SinB</text>
<text x="182.7" y="88.7" transform="rotate(-90 182.7 88.7)">SinA</text>
<text x="187.8" y="88.7" transform="rotate(-90 187.8 88.7)">Sin2</text>
<text x="192.9" y="88.7" transform="rotate(-90 192.9 88.7)">Sin1</text>
<text x="198" y="88.7" transform="rotate(-90 198 88.7)">Ampl2</text>
<text x="203" y="88.7" transform="rotate(-90 203 88.7)">Ampl1</text>
<text x="208.1" y="88.7" transform="rotate(-90 208.1 88.7)">I2</text>
<text x="213.2" y="88.7" transform="rotate(-90 213.2 88.7)">I1</text>
<text x="285.3" y="85.9">B</text>
<text x="24" y="130.7" transform="rotate(-90 24 130.7)">Vin</text>
<text x="10.3" y="135.9">C</text>
<text x="285.3" y="135.9">C</text>
<text x="178.9" y="142.1" transform="rotate(-90 178.9 142.1)">SINCD</text>
<text x="184" y="142.1" transform="rotate(-90 184 142.1)">SDA1</text>
<text x="186.5" y="142.1" transform="rotate(-90 186.5 142.1)">SCL1</text>
<text x="191.6" y="142.1" transform="rotate(-90 191.6 142.1)">SDA2</text>
<text x="194.1" y="142.1" transform="rotate(-90 194.1 142.1)">SCL2</text>
<text x="199.2" y="142.1" transform="rotate(-90 199.2 142.1)">SDA3</text>
<text x="201.8" y="142.1" transform="rotate(-90 201.8 142.1)">SCL3</text>
<text x="206.8" y="142.1" transform="rotate(-90 206.8 142.1)">SDA4</text>
<text x="209.4" y="142.1" transform="rotate(-90 209.4 142.1)">SCL4</text>
<text x="214.5" y="142.1" transform="rotate(-90 214.5 142.1)">SPI_COPI</text>
<text x="217" y="142.1" transform="rotate(-90 217 142.1)">SPI_CIPO</text>
<text x="219.5" y="142.1" transform="rotate(-90 219.5 142.1)">SPI_clk</text>
<text x="222.1" y="142.1" transform="rotate(-90 222.1 142.1)">CS0</text>
<text x="224.6" y="142.1" transform="rotate(-90 224.6 142.1)">CS1</text>
<text x="10.3" y="185.9">D</text>
<text x="285.3" y="185.9">D</text>
<text x="35" y="199.9">1</text>
<text x="85" y="199.9">2</text>
<text x="135" y="199.9">3</text>
<text x="185" y="199.9">4</text>
<text x="235" y="199.9">5</text>
<text x="285" y="199.9">6</text>
</g>
<g font-size="1.8" fill="#006464">
<text x="13.8" y="22.6">VCC</text>
<text x="41.7" y="23.2">U1</text>
<text x="67.7" y="22.6">+9V</text>
<text x="81.6" y="23.9">+9V</text>
<text x="111.5" y="23.9">U4</text>
<text x="137.5" y="23.9">+5V</text>
<text x="38.4" y="28.8">IN</text>
<text x="40" y="25.8">L7809</text>
<text x="44.2" y="28.8">OUT</text>
<text x="109.8" y="26.4">L7805</text>
<text x="197.9" y="27.7">U7</text>
<text x="31.6" y="32.8">C1</text>
<text x="31.6" y="35.3">1uF</text>
<text x="44" y="32.8" transform="rotate(-90 44 32.8)">GND</text>
<text x="59.6" y="32.8">C3</text>
<text x="59.6" y="35.3">100</text>
<text x="64.6" y="35.3">nF</text>
<text x="71" y="33.7">D1</text>
<text x="102.1" y="33.4">C10</text>
<text x="102.1" y="35.9">1uF</text>
<text x="108.2" y="30.1">IN</text>
<text x="113.9" y="34" transform="rotate(-90 113.9 34)">GND</text>
<text x="114" y="30.1">OUT</text>
<text x="129.4" y="34.7">C12</text>
<text x="140.8" y="35">D3</text>
<text x="165.6" y="30.9">VCC</text>
<text x="189.7" y="33.9">VIN</text>
<text x="193.5" y="30.2">LM2596S-5</text>
<text x="206.5" y="33.9">FB</text>
<text x="220.9" y="35.3">L1</text>
<text x="253" y="34.9">LM1117T-3.3</text>
<text x="258.2" y="32.3">U6</text>
<text x="276.9" y="30.9">+3.3V</text>
<text x="71" y="36.3">1N5819</text>
<text x="129.4" y="37.2">100</text>
<text x="134.5" y="37.2">nF</text>
<text x="140.8" y="37.5">1N5819</text>
<text x="176.4" y="36.6">C13</text>
<text x="176.4" y="39.1">680u</text>
<text x="189.7" y="39">~{ON}/OFF</text>
<text x="200.3" y="40.1" transform="rotate(-90 200.3 40.1)">GND</text>
<text x="205.2" y="39">OUT</text>
<text x="220.2" y="37.8">33u</text>
<text x="255.1" y="38.3">VI</text>
<text x="261.7" y="38.3">VO</text>
<text x="31.6" y="46.1">C2</text>
<text x="59.6" y="46.1">C4</text>
<text x="71" y="46.4">D2</text>
<text x="102.1" y="46.7">C11</text>
<text x="129.4" y="47.4">C7</text>
<text x="140.8" y="47.7">D4</text>
<text x="217.7" y="44.5">D5</text>
<text x="217.7" y="47">1N5819</text>
<text x="232.3" y="42.9">C6</text>
<text x="232.3" y="45.5">220u</text>
<text x="248.8" y="44.2">C8</text>
<text x="248.8" y="46.7">10uF</text>
<text x="260.6" y="42" transform="rotate(-90 260.6 42)">GND</text>
<text x="276.7" y="44.2">C9</text>
<text x="276.7" y="46.7">33uF</text>
<text x="31.6" y="48.6">2.2uF</text>
<text x="38.4" y="52.9">VI</text>
<text x="44" y="51.3" transform="rotate(-90 44 51.3)">GND</text>
<text x="45.4" y="52.9">VO</text>
<text x="59.6" y="48.6">1uF</text>
<text x="71" y="49">1N5819</text>
<text x="102.1" y="49.3">2.2uF</text>
<text x="113.9" y="52.6" transform="rotate(-90 113.9 52.6)">GND</text>
<text x="129.4" y="49.9">1uF</text>
<text x="140.8" y="50.2">1N5819</text>
<text x="41.7" y="58.2">U2</text>
<text x="67.7" y="59.4">-9V</text>
<text x="108.2" y="54.2">VI</text>
<text x="111.5" y="59.4">U5</text>
<text x="115.2" y="54.2">VO</text>
<text x="15.2" y="60.7">VEE</text>
<text x="35.8" y="60.7">LM7909_TO220</text>
<text x="82.9" y="62">-9V</text>
<text x="109.8" y="62">L7905</text>
<text x="137.5" y="60.7">-5V</text>
<text x="42.4" y="81.7">VCC</text>
<text x="260.1" y="80" transform="rotate(-90 260.1 80)">+9V</text>
<text x="267.7" y="80.3" transform="rotate(-90 267.7 80.3)">VEE</text>
<text x="270.2" y="83.5" transform="rotate(-90 270.2 83.5)">VCC</text>
<text x="29.3" y="89.1">Vin</text>
<text x="30.2" y="86.9">I/0</text>
<text x="252.4" y="85" transform="rotate(-90 252.4 85)">-9V</text>
<text x="31.2" y="97.1">1</text>
<text x="36.4" y="97.1">2</text>
<text x="72.9" y="100.1">VCC</text>
<text x="97.6" y="100.1">VCC</text>
<text x="185.9" y="100.7">sinais</text>
<text x="192.9" y="100.7">analogicos</text>
<text x="208.7" y="100.3" transform="rotate(-90 208.7 100.3)">J2</text>
<text x="251.3" y="96.9">alimentacao</text>
<text x="262" y="97.8" transform="rotate(-90 262 97.8)">J1</text>
<text x="264.4" y="96.9">analogica</text>
<text x="18" y="102.6">Vin1</text>
<text x="18.7" y="105.1">Vin</text>
<text x="204.8" y="108.7">GND</text>
<text x="144.9" y="116.6">VCC</text>
<text x="29.8" y="125.5">VEE</text>
<text x="77.3" y="123.6">R3</text>
<text x="208.6" y="125.2">GND</text>
<text x="27.7" y="131.8">R1</text>
<text x="37.1" y="128.3">VCC</text>
<text x="44" y="131.8">R2</text>
<text x="77.3" y="126.1">22k</text>
<text x="83.6" y="129.3">R5</text>
<text x="83.7" y="131.8">1k</text>
<text x="97.3" y="129.1">+</text>
<text x="100.6" y="130" transform="rotate(-90 100.6 130)">V+</text>
<text x="107.9" y="130.6">4LM675</text>
<text x="110.9" y="128.4">U3</text>
<text x="178.2" y="131.8">GND</text>
<text x="249.9" y="126.4" transform="rotate(-90 249.9 126.4)">GND</text>
<text x="252.5" y="126.4" transform="rotate(-90 252.5 126.4)">GND</text>
<text x="257.6" y="126.4" transform="rotate(-90 257.6 126.4)">GND</text>
<text x="260.1" y="126.4" transform="rotate(-90 260.1 126.4)">GND</text>
<text x="27.2" y="134.4">1k2</text>
<text x="43.4" y="134.4">510</text>
<text x="100.6" y="134.5" transform="rotate(-90 100.6 134.5)">V-</text>
<text x="185.8" y="132.6">GND</text>
<text x="193.4" y="132.6">GND</text>
<text x="201" y="132.3">GND</text>
<text x="223.9" y="132.8">GND</text>
<text x="40.5" y="142.3">red1</text>
<text x="57" y="141.3">green1</text>
<text x="57" y="143.8">LED</text>
<text x="133.8" y="140.1">R7</text>
<text x="133.8" y="142.6">1</text>
<text x="254.4" y="139.8" transform="rotate(-90 254.4 139.8)">+3.3V</text>
<text x="262.6" y="139.8" transform="rotate(-90 262.6 139.8)">-5V</text>
<text x="265.1" y="141.1" transform="rotate(-90 265.1 141.1)">+5V</text>
<text x="40.5" y="144.8">LED</text>
<text x="77.3" y="147.7">R4</text>
<text x="97.8" y="149.6">VEE</text>
<text x="116" y="149">R6</text>
<text x="135.1" y="146.4">C5</text>
<text x="135.1" y="149">220nF</text>
<text x="34.9" y="154.9">VEE</text>
<text x="77.3" y="150.2">22k</text>
<text x="115.5" y="151.5">15k</text>
<text x="189.1" y="154">comunicacao</text>
<text x="203" y="154">/</text>
<text x="205.8" y="154">sinais</text>
<text x="212.8" y="154">digitais</text>
<text x="222.6" y="154.3" transform="rotate(-90 222.6 154.3)">J3</text>
<text x="130.1" y="161.4">VEE</text>
<text x="146.4" y="161.9">VEE</text>
<text x="73" y="163.6">VEE</text>
</g>
<g font-size="1.8" fill="#a90000">
<text x="36.1" y="27.7">1</text>
<text x="48.8" y="27.7">3</text>
<text x="106" y="29">1</text>
<text x="118.7" y="29">3</text>
<text x="42.9" y="35" transform="rotate(-90 42.9 35)">2</text>
<text x="187.3" y="32.8">1</text>
<text x="210.1" y="32.8">4</text>
<text x="112.8" y="36.3" transform="rotate(-90 112.8 36.3)">2</text>
<text x="187.3" y="37.8">5</text>
<text x="210.1" y="37.8">2</text>
<text x="252.7" y="37.2">3</text>
<text x="265.4" y="37.2">2</text>
<text x="42.9" y="46.4" transform="rotate(-90 42.9 46.4)">1</text>
<text x="112.8" y="47.7" transform="rotate(-90 112.8 47.7)">1</text>
<text x="199.1" y="42.6" transform="rotate(-90 199.1 42.6)">3</text>
<text x="259.5" y="44.5" transform="rotate(-90 259.5 44.5)">1</text>
<text x="36.1" y="51.8">2</text>
<text x="48.8" y="51.8">3</text>
<text x="106" y="53.1">2</text>
<text x="118.7" y="53.1">3</text>
<text x="173.7" y="93.4" transform="rotate(-90 173.7 93.4)">27</text>
<text x="176.3" y="93.4" transform="rotate(-90 176.3 93.4)">26</text>
<text x="178.8" y="93.4" transform="rotate(-90 178.8 93.4)">25</text>
<text x="181.4" y="93.4" transform="rotate(-90 181.4 93.4)">24</text>
<text x="183.9" y="93.4" transform="rotate(-90 183.9 93.4)">23</text>
<text x="186.4" y="93.4" transform="rotate(-90 186.4 93.4)">22</text>
<text x="189" y="93.4" transform="rotate(-90 189 93.4)">21</text>
<text x="191.5" y="93.4" transform="rotate(-90 191.5 93.4)">20</text>
<text x="194.1" y="93.4" transform="rotate(-90 194.1 93.4)">19</text>
<text x="196.6" y="93.4" transform="rotate(-90 196.6 93.4)">18</text>
<text x="199.1" y="93.4" transform="rotate(-90 199.1 93.4)">17</text>
<text x="201.7" y="93.4" transform="rotate(-90 201.7 93.4)">16</text>
<text x="204.2" y="93.4" transform="rotate(-90 204.2 93.4)">15</text>
<text x="206.8" y="93.4" transform="rotate(-90 206.8 93.4)">14</text>
<text x="209.3" y="93.4" transform="rotate(-90 209.3 93.4)">13</text>
<text x="211.8" y="93.4" transform="rotate(-90 211.8 93.4)">12</text>
<text x="214.4" y="93.4" transform="rotate(-90 214.4 93.4)">11</text>
<text x="216.9" y="93.4" transform="rotate(-90 216.9 93.4)">10</text>
<text x="219.5" y="92.8" transform="rotate(-90 219.5 92.8)">9</text>
<text x="222" y="92.8" transform="rotate(-90 222 92.8)">8</text>
<text x="224.5" y="92.8" transform="rotate(-90 224.5 92.8)">7</text>
<text x="227.1" y="92.8" transform="rotate(-90 227.1 92.8)">6</text>
<text x="229.6" y="92.8" transform="rotate(-90 229.6 92.8)">5</text>
<text x="232.2" y="92.8" transform="rotate(-90 232.2 92.8)">4</text>
<text x="234.7" y="92.8" transform="rotate(-90 234.7 92.8)">3</text>
<text x="237.2" y="92.8" transform="rotate(-90 237.2 92.8)">2</text>
<text x="239.8" y="92.8" transform="rotate(-90 239.8 92.8)">1</text>
<text x="251.2" y="90.2" transform="rotate(-90 251.2 90.2)">8</text>
<text x="253.7" y="90.2" transform="rotate(-90 253.7 90.2)">7</text>
<text x="256.3" y="90.2" transform="rotate(-90 256.3 90.2)">6</text>
<text x="258.8" y="90.2" transform="rotate(-90 258.8 90.2)">5</text>
<text x="261.4" y="90.2" transform="rotate(-90 261.4 90.2)">4</text>
<text x="263.9" y="90.2" transform="rotate(-90 263.9 90.2)">3</text>
<text x="266.4" y="90.2" transform="rotate(-90 266.4 90.2)">2</text>
<text x="269" y="90.2" transform="rotate(-90 269 90.2)">1</text>
<text x="28.8" y="96">1</text>
<text x="38.9" y="96">2</text>
<text x="26" y="107.7">1</text>
<text x="26" y="112.8">2</text>
<text x="99.4" y="125.8" transform="rotate(-90 99.4 125.8)">5</text>
<text x="95.2" y="128">1</text>
<text x="95.2" y="133.1">2</text>
<text x="99.4" y="137.2" transform="rotate(-90 99.4 137.2)">3</text>
<text x="177.5" y="146.7" transform="rotate(-90 177.5 146.7)">35</text>
<text x="180.1" y="146.7" transform="rotate(-90 180.1 146.7)">34</text>
<text x="182.6" y="146.7" transform="rotate(-90 182.6 146.7)">33</text>
<text x="185.2" y="146.7" transform="rotate(-90 185.2 146.7)">32</text>
<text x="187.7" y="146.7" transform="rotate(-90 187.7 146.7)">31</text>
<text x="190.2" y="146.7" transform="rotate(-90 190.2 146.7)">30</text>
<text x="192.8" y="146.7" transform="rotate(-90 192.8 146.7)">29</text>
<text x="195.3" y="146.7" transform="rotate(-90 195.3 146.7)">28</text>
<text x="197.9" y="146.7" transform="rotate(-90 197.9 146.7)">27</text>
<text x="200.4" y="146.7" transform="rotate(-90 200.4 146.7)">26</text>
<text x="202.9" y="146.7" transform="rotate(-90 202.9 146.7)">25</text>
<text x="205.5" y="146.7" transform="rotate(-90 205.5 146.7)">24</text>
<text x="208" y="146.7" transform="rotate(-90 208 146.7)">23</text>
<text x="210.6" y="146.7" transform="rotate(-90 210.6 146.7)">22</text>
<text x="213.1" y="146.7" transform="rotate(-90 213.1 146.7)">21</text>
<text x="215.6" y="146.7" transform="rotate(-90 215.6 146.7)">20</text>
<text x="218.2" y="146.7" transform="rotate(-90 218.2 146.7)">19</text>
<text x="220.7" y="146.7" transform="rotate(-90 220.7 146.7)">18</text>
<text x="223.3" y="146.7" transform="rotate(-90 223.3 146.7)">17</text>
<text x="225.8" y="146.7" transform="rotate(-90 225.8 146.7)">16</text>
<text x="228.3" y="146.7" transform="rotate(-90 228.3 146.7)">15</text>
<text x="230.9" y="146.7" transform="rotate(-90 230.9 146.7)">14</text>
<text x="233.4" y="146.7" transform="rotate(-90 233.4 146.7)">13</text>
<text x="236" y="146.7" transform="rotate(-90 236 146.7)">12</text>
<text x="238.5" y="146.7" transform="rotate(-90 238.5 146.7)">11</text>
<text x="241" y="146.7" transform="rotate(-90 241 146.7)">10</text>
<text x="243.6" y="146.1" transform="rotate(-90 243.6 146.1)">9</text>
<text x="246.1" y="146.1" transform="rotate(-90 246.1 146.1)">8</text>
<text x="248.7" y="146.1" transform="rotate(-90 248.7 146.1)">7</text>
<text x="251.2" y="146.1" transform="rotate(-90 251.2 146.1)">6</text>
<text x="253.7" y="146.1" transform="rotate(-90 253.7 146.1)">5</text>
<text x="256.3" y="146.1" transform="rotate(-90 256.3 146.1)">4</text>
<text x="258.8" y="146.1" transform="rotate(-90 258.8 146.1)">3</text>
<text x="261.4" y="146.1" transform="rotate(-90 261.4 146.1)">2</text>
<text x="263.9" y="146.1" transform="rotate(-90 263.9 146.1)">1</text>
</g>
</svg>
